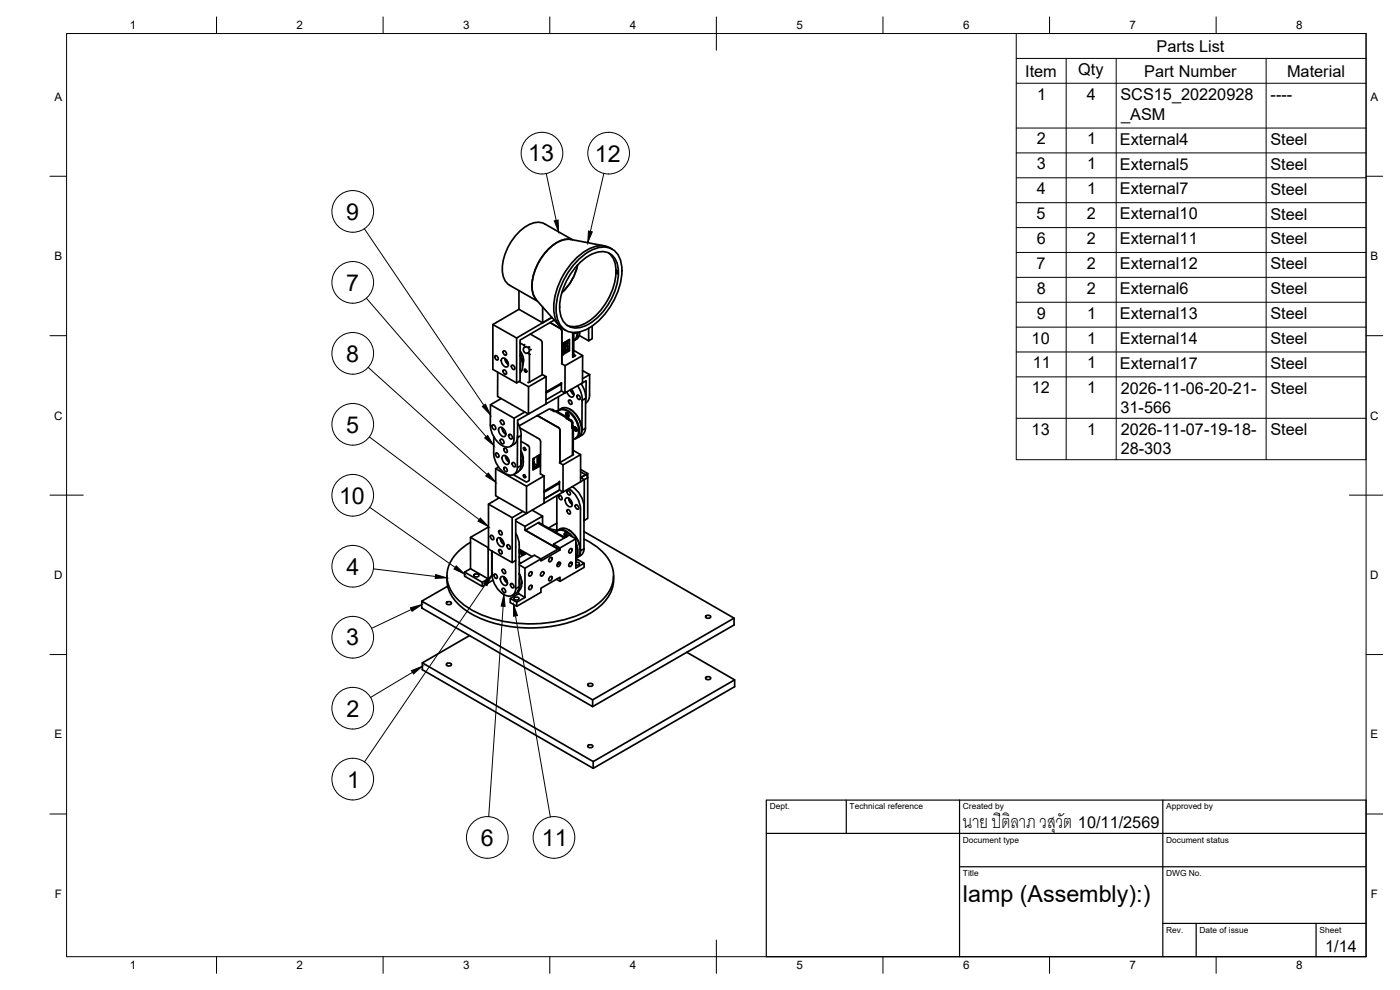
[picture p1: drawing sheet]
<svg xmlns="http://www.w3.org/2000/svg" width="420mm" height="297mm" viewBox="0 0 420 297" stroke-linecap="round" stroke-linejoin="round" font-family="sans-serif">
<!-- layer: Visible -->
<g fill="none" stroke="#000" stroke-width=".51">
<path d="M171.8 72l-8.4-4.8a6.5 6.5 0 0 0-7.1 1.9 15.5 15.5 0 0 0-5.3 13.7 4.3 4.3 0 0 0 1.9 2.8M173.3 79.5a15.1 15.1 0 0 1-4.7 8.3M173.4 78.1a10.5 10.5 0 0 1 9-3.9 6.3 6.3 0 0 1 4.3 7 21.6 21.6 0 0 1-11.2 17.9 5.6 5.6 0 0 1-8.5-5 21.5 21.5 0 0 1 6.4-16zM173.8 79a9.1 9.1 0 0 1 8.4-3.3 5.6 5.6 0 0 1 3.4 6.1 19.3 19.3 0 0 1-10 16 5 5 0 0 1-7.6-4.4 19.2 19.2 0 0 1 5.8-14.4zM181.5 73.8l-10.3-2a8.5 8.5 0 0 0-7.1 3.4 15.7 15.7 0 0 0-4.3 12.3l.6 1.7 .5 .7 7 7.9M182.6 75.9a7.7 7.7 0 0 1 2.1 7.6 19.4 19.4 0 0 1-9.9 13.9 6 6 0 0 1-4.6 .2M183.7 74.8a6.7 6.7 0 0 0-7.7 .3 21.7 21.7 0 0 0-9.8 18.5 6.5 6.5 0 0 0 3.6 5.6M147.9 97.4l7.1 4M152.9 85.6l8.4 4.8M155.7 87.2v5.6l7.2 4.1M155.7 92.8l-7.8 4.6v13.4l7.1 4.1 1.1-.6v-12.3l10.2-6M162.9 92.1v4.8l2.7-1.7-10.6 6.2v13.5"/>
<path d="M165.1 96.8l3 1.7zM168.1 98.5l.5 .9M171.9 99.8v7.4l.8-.5-.5-.3M172.3 99.8l.4 .2M172.4 99.8l.4 .2M172.7 99.8h-.1M172.9 99.8l-.3 .2-.4-.2v7.2M173.2 99.7l-.2 1.5-.8 .9M173.4 99.7l-.3 1.6-.9 .9M174 99.6l-.2 1.1a2.29 2.29 0 0 1-1.4 1.4M177.7 97.8v3.8l-1 .7v-3.8M184.9 81l.6 .4v.8l-.6-.3z"/>
<path d="M185.5 81.6l-.5 .3M148.5 106.8a.76 .76 0 0 1 .9 .3 .76 .76 0 0 1-.1 .9l-.7-.4zM149.4 111.7l-.1 7.3 9.3 5.2-3.3 1.9-.2 6.1a2.91 2.91 0 0 1-1.9 1.7M150.4 119.6l-3.2 1.8M150.6 107.6a1.66 1.66 0 0 1 1.9 2.1 .92 .92 0 0 1-.9 .4 .92 .92 0 0 1-.7-.7l-.5-1.2zM151 111.1a.76 .76 0 0 1 .9 .3 .76 .76 0 0 1-.1 .9l-.7-.4zM151 105.3a.76 .76 0 0 1 .9 .4 .76 .76 0 0 1-.1 .9l-.7-.5zM151.5 107.5a2.29 2.29 0 0 0 1.1 1.9M152 108l.5 .7M153.5 109.6a.76 .76 0 0 1 .9 .4 .76 .76 0 0 1-.1 .9l-.7-.5zM156.1 102.9l1.1 .7M156.1 106.7a4.5 4.5 0 0 1 0 5.2"/>
<path d="M156.1 106.7l.6 1.4 .2 1.5M156.1 106.1l.5 1 .2 1.5M156.1 109v2.1M156.1 105.3l.7 1.2 .3 1.2-.2 1.6M156.9 109.6v.1M157.2 104.4a.96 .96 0 0 1 1.5 .2 .96 .96 0 0 1-.6 1.4l-.6-.2-.4-.5zM157.4 110.8l.5 .2 .1 .6-.5-.1zM157.4 103.4v.9M157.7 110.9a.35 .35 0 0 0-.2 .4 .35 .35 0 0 0 .5 .2v-.2v.3M158.1 111.3v.2M158.3 105.9l.8 .4M158.6 116v8.2l5.3-3"/>
<path d="M158.8 106.3l.1 8.4M159.2 100.2l3 1.8 .5 .6v9.9M162.7 112.5l-4.1 2.3-.2-.1M162.8 112.4l1.1 .6-5.3 3-2.8-1.5M163.9 117.9l4.6-2.6v2l-4.6 2.7M163.9 113v8.2M167.6 119v4.1M168.5 115l-4.6 2.6M168.5 114.9h.1M168.5 117.3l1 .6-5.6 3.3M168.5 114.9v.4M168.6 106.1v.2"/>
<path d="M168.7 103.2v2.8M168.9 104.5l.9 .7M168.9 105l.8 .3v-.2M168.9 103.6l.6 .4v.3M168.9 103.1l.9 .6-.3 .2-.6-.4M168.9 104.8l.8 .4M169 103.7v.2l.5 .3M169 103.9l.8 .7-.3 .1-.6-.3M169.5 102.7l.3 .1-.1 .2-.5-.1M169.6 109.7l-.1 8.2 5.3-3M169.7 105.4l.8-.3v-1.2l-.3 .1v1l-.4 .2v.3M169.7 104.7l.5 .3"/>
<path d="M169.8 102.9l.4 .3M169.8 103.7l.4 .3M170.4 103.1v.7M170.5 103.9l-1.6-.9v2.6l.8-.3v.2l-.9 .6M170.5 102.1v.9l-.3 .2v-1M170.5 105l.4 .2-2.3 1.4M170.9 105.2v-3.3l-2.3 1.3v-3.8v9.7M171.2 117l.3 .7 .7 .7M171.3 116.9l.9 1.4M171.5 116.8l.6 1a.85 .85 0 0 1-.2 1.3 .85 .85 0 0 1-1.2-.5l-.6-1M172.2 105.1l2.7 1.6-5.3 3-1-.6M173.2 118.6a.76 .76 0 0 1 .8 .4 .76 .76 0 0 1-.1 .9l-.6-.5z"/>
<path d="M173.3 115.7l1 1.9 .4 2.5M173.8 100.7l2.9 1.6M174.4 115.1l1 1.9 .4 2.5M174.8 114.9l1.1-.7-.2 5.9M174.8 111.2l2.2 1.2M174.9 106.7l-.1 8.2M177 112.4l-.1 6.7-.4 1.1-.8 .7M177 112.4l-2.2 1.2M147.8 127.5a.81 .81 0 0 1 .8 .5 .81 .81 0 0 1-.2 .9l-.7-.8zM148.2 131.1v5.2a7.1 7.1 0 0 0 4.8 6.3 2.06 2.06 0 0 0 2.3-2.3M148.8 136a.76 .76 0 0 1 .8 .3 .76 .76 0 0 1-.1 .9l-.6-.4zM149.8 128.3a1.73 1.73 0 0 1 2 2.3 .94 .94 0 0 1-1 .4 .94 .94 0 0 1-.7-.7l-.5-1.3z"/>
<path d="M150.3 131.8a.81 .81 0 0 1 .8 .5 .81 .81 0 0 1-.2 .9l-.7-.8zM150.3 126a.81 .81 0 0 1 .9 .5 .81 .81 0 0 1-.2 .9l-.8-.7zM150.7 128.3a2.4 2.4 0 0 0 1.1 2M150.7 128.3a2.26 2.26 0 0 0 1.1 1.9M150.9 136.8a1.65 1.65 0 0 1 1.8 2.2 .91 .91 0 0 1-.9 .3 .91 .91 0 0 1-.7-.7l-.4-1.2zM151.3 134.5a.76 .76 0 0 1 .8 .4 .76 .76 0 0 1-.1 .9l-.6-.5zM151.7 136.8l.3 1 .8 .8M152.1 137.1l.2 .6 .4 .4M152.8 130.3a.81 .81 0 0 1 .8 .5 .81 .81 0 0 1-.2 .9l-.7-.7zM153.8 138.8a.76 .76 0 0 1 .8 .4 .76 .76 0 0 1-.1 .9l-.7-.5zM154.3 125.5v6.1a2.18 2.18 0 0 1-1.1 2.3 2.18 2.18 0 0 1-2.5-.2 7.7 7.7 0 0 1-3.5-6.1M154.3 125.5l-7.1-4.1v6.2"/>
<path d="M155.3 131.3l1.1-.6-.1 9-1 .6zM155.3 130.7v.6M155.4 126.9l.8 2.2 .2 1.6M156 128.4l5.7 3.2 .5 .9M156.3 138.7v.9M156.3 136a3.8 3.8 0 0 1-.4 5.1M156.3 137.9l.2 1.6-.4 1.3M156.3 135.9l.6 1.4 .2 1.5M156.3 139.7l-.2 1a2.92 2.92 0 0 1-1.9 1.6M156.4 132.4l2 1.1 .5 .8-.1 9.9-.8 .5-3.9-2.3M156.4 135.3l.5 1.4 .1 1.3M157.1 134.3l.5 .2 .1 .6-.5-.2z"/>
<path d="M157.5 134.3a.35 .35 0 0 0-.2 .5 .35 .35 0 0 0 .4 .2l.1-.2M157.5 123.6l-3.2 1.9M159.9 139.6l.5 .3-.1 .2-.4-.2M159.9 139.1l.4 .3-.1 .2-.3-.1M159.9 138.3l.4 .2-.1 .3-.3-.1M159.9 138.9l1.3 .7M160.1 137.5l.2 .3-.3 .1M160.3 139.9l.2 .1M161.1 124.8l6.4 3.5M161.1 124.8l-5.3 3M161.5 136.8l-.1 2.9-.9 .6v-.3l.7-.4v-2.7M161.5 136.7v3.1"/>
<path d="M161.8 139.3l.1 .1M161.8 136.6l.1 2.8M161.9 136.5v3.1M162.2 136.3l-2.2 1.3-.1 3.4 2.3-1.3v2.5l1.1 .6-5.3 3.1-9.2-5.3 .8-.5M162.2 132.6v7.1l-.3-.1-.5 .2M165.1 122.8h.1M165.3 122.9h.6l.5 .5M166.3 123.4v.1M166.5 123.3l-.2 .2-1.6-.7-3.6 2M166.5 123.3h.1M166.5 123.3l.5 .1M166.5 123.3l3.6 2.1"/>
<path d="M167 123.3v.1M167 123.4l3.7 2 .1 .5M167.2 123.5a2.4 2.4 0 0 1 3.8 0 7.2 7.2 0 0 1 2.7 7.1 1.84 1.84 0 0 1-1.7 1.2M167.3 123.5a2.75 2.75 0 0 1 4.1 .7 6.4 6.4 0 0 1 1.9 6.7l-1.2 .8M167.5 128.2l.6 1M167.8 122.9a3.1 3.1 0 0 1 4.6 .9 6.7 6.7 0 0 1 1.9 6.5l-.3 .5-1.2 .8M168.1 129.2l-.1 9.6M169 139.5v8.1l5.2-3M169.9 124l.4-.1 .4 .8M169.9 124h.5l.3 .5M169.9 124a.64 .64 0 0 0 .1 .7 .64 .64 0 0 0 .7 .2v-.2M169.9 125.5l.1 .1"/>
<path d="M169.9 124.4l.3 .4M170 125.6l1.4 .9 .2 .5v1.4M170 123.9l-.1 .6 .7 .5M170.1 123.9v.7l.5 .4M170.1 124.3l.3 .4M170.1 125.4l.1 .1M170.3 123.9l.4 .8M170.3 124.2l.3 .4M170.7 124.8l-.6-.9 .1 .5 .4 .5M170.7 120.1a.76 .76 0 0 1 .8 .4 .76 .76 0 0 1-.1 .9l-.6-.5zM170.7 125.8l.1 .1M170.8 125.9l.6 .1 .6 1-.4 .6 .5 .3-.1 8.2"/>
<path d="M171.1 122.8a7.4 7.4 0 0 1 3.5 6M171.7 127.5l.1 .2M171.8 128.3v8.3M171.9 136.3l.2 .1-4 2.4M172 135.1l2.2 1.3-5.2 3.1-1.1-.6M172.3 128.3l.3-.1 .4 .2 .1 .9-.6-.2zM172.4 128.7l.2 .4M172.4 128.2v.6l.3 .5M172.5 128.2l-.1 .4 .4 .6 .3 .1 .1-.5M172.6 128.6l.2 .4M172.6 128.2v.6l.5 .4M172.6 128.2l.2 .6 .4 .3"/>
<path d="M172.7 128.3l.5 .7M172.8 128.5l.2 .4M172.8 128.3l.4 .6M174.2 136.4v8.2M174.7 129.1l-.5 1.5-.6 .6M174.7 120.1l1-.6v9l-1.1 .6zM175.7 128.5l-.2 1a2.94 2.94 0 0 1-1.9 1.6M146.6 158.2l-5.4 3 5.3 3.1M146.6 151.3l7.1 4M148.8 140.6v8.2l9.2 5.3-3.2 1.8v12.3l-1.1 .6-7.1-4.1v-13.4l3.2-1.9M149.7 159.3a.76 .76 0 0 1 .9 .3 .76 .76 0 0 1-.1 .9l-.7-.5zM151.3 140.3a.76 .76 0 0 1 .8 .3 .76 .76 0 0 1-.1 .9l-.7-.4z"/>
<path d="M154.8 160l.5 1.2 .5 1.7v13.1M154.8 156.3l2.7 1.6M156.9 153.4l-3.2 1.9v13.5M157.1 142.5l.5 .1 .1 .7-.5-.2zM157.4 142.5a.35 .35 0 0 0-.2 .5 .35 .35 0 0 0 .5 .2v-.2M157.6 159.1l9.5 5.4M158 145.9v8.2l5.3-3.1M159.7 153.1l3.1 1.8M159.9 140.3l.4-.2v.3l-.4 .2M159.9 140l.4 .1M160.3 140.2l.2 .1M161.4 156.9l8 4.5"/>
<path d="M161.8 156.9v-.2l-4.1 2.4M162 157l7.6 4.3M162.8 157.4v-2.5l-5.3 3v1.3M163.3 147.7l4.6-2.7v2l-4.6 2.7 4.6-2.7 1.1 .6-5.7 3.4M163.3 142.8v8.2M165.2 158.8l1.9 .3M166.8 159.7a2.45 2.45 0 0 1 3.7 0l1.3 1.3M166.8 159.7a2.52 2.52 0 0 1 3.9 .4l.6 .6M167.1 148.7v10.6M167.1 157l-2.5 1.4M167.4 159.1a3.1 3.1 0 0 1 4.5 .9 6.7 6.7 0 0 1 2 6.4l-.8 .9M167.7 148.7a.76 .76 0 0 1 .9 .4 .76 .76 0 0 1-.1 .9l-.7-.5z"/>
<path d="M167.8 144.7l-4.5 2.7M167.9 144.6l-.1 .1M167.9 144.4v.6M169.8 149.5a1.66 1.66 0 0 1 1.9 2.2 .92 .92 0 0 1-.9 .3 .92 .92 0 0 1-.8-.7l-.4-1.2zM170.2 153a.76 .76 0 0 1 .9 .3 .76 .76 0 0 1-.2 .9l-.6-.4zM170.2 147.3a.76 .76 0 0 1 .9 .3 .76 .76 0 0 1-.2 .9l-.6-.4zM170.6 158.9a7.5 7.5 0 0 1 3.5 6M170.7 149.5a2.29 2.29 0 0 0 1 1.8M170.7 146.6a7.8 7.8 0 0 1 3.5 6.1v12.6l1.1-.6M170.7 149.5l.2 .8 .8 .9M171.7 146a7.8 7.8 0 0 1 3.6 6.1M172.7 151.5a.76 .76 0 0 1 .8 .4 .76 .76 0 0 1-.1 .9l-.6-.5z"/>
<path d="M174.2 140.9l2.2 1.2M174.2 141.6l1.6 .8M174.3 143.3l2.1-1.2v1.2l-2.2 1.3M174.3 143.3l1.5-.9 .3 .2 .3 .7v12.2l-1.1 .7v-12.3zM175.3 159.5l45 26v2l-42.4 24.5M175.3 152.1v12.6M175.3 156.1v.1M134.1 172.8v1.2M134.3 175.9l-7.7 4.5M139.4 171.6v1.3l5.3 3M141.2 161.2v9.4l5.3 3.1M141.2 170.6l-1.8 1 5.3 3.1"/>
<path d="M142.2 172.5a.82 .82 0 0 1 .9-.3 .82 .82 0 0 1 .6 .6 .82 .82 0 0 1-.8 .3 .82 .82 0 0 1-.7-.6zM146.6 164.2l-.1 9.5-1.8 1v1.2l3.3-1.8M147.2 160.7a.76 .76 0 0 1 .9 .3 .76 .76 0 0 1-.1 .9l-.7-.4zM147.6 165.3v7.8l.1-.1M147.6 172.5h.1M147.7 165.3v7.3a7.2 7.2 0 0 0 4.8 6.3 2.03 2.03 0 0 0 2.3-2.3M148.3 172.3a.76 .76 0 0 1 .8 .4 .76 .76 0 0 1-.1 .9l-.6-.5zM149.3 161.5a1.66 1.66 0 0 1 1.9 2.1 .92 .92 0 0 1-.9 .4 .92 .92 0 0 1-.7-.7l-.5-1.2zM149.7 165a.76 .76 0 0 1 .9 .3 .76 .76 0 0 1-.1 .9l-.7-.4zM150.2 161.5a2.29 2.29 0 0 0 1 1.8M150.4 173.1a1.66 1.66 0 0 1 1.8 2.2 .92 .92 0 0 1-.9 .3 .92 .92 0 0 1-.7-.7l-.4-1.2zM150.8 176.6a.76 .76 0 0 1 .8 .3 .76 .76 0 0 1-.1 .9l-.7-.4z"/>
<path d="M150.8 170.9a.76 .76 0 0 1 .8 .3 .76 .76 0 0 1-.1 .9l-.7-.4zM151.2 173.1a2.29 2.29 0 0 0 1.1 1.8l-.7-.6-.4-1.2M151.7 173.4l.5 1M152.2 163.5a.76 .76 0 0 1 .8 .4 .76 .76 0 0 1-.1 .9l-.6-.5zM153.3 175.1a.76 .76 0 0 1 .8 .4 .76 .76 0 0 1-.1 .9l-.7-.5zM154.3 179.4a.82 .82 0 0 1 .8-.3 .82 .82 0 0 1 .6 .7 .82 .82 0 0 1-.8 .3 .82 .82 0 0 1-.6-.7zM154.8 164.1h.1M154.8 168.2v8.4M155.5 177.4h.1M155.6 178.1l-2.5 1.5v1.2l2 1.1v-1.2M155.6 177.3l-.2 .1M155.6 177.3v.8"/>
<path d="M155.6 178.1l1.9 1.1M155.8 172.2a4 4 0 0 1-.2 5.1M155.8 172.1l.6 1.4 .2 1.6M155.8 167l.1 .2 2-1.2 1.8 1M155.8 176l-1 .6M155.8 164.8l2.1 1.2M155.8 165.1l1.8 1.1M155.8 169.5l1.7 1M155.8 165.7l1.4 .7M155.8 165.9l1.2 .7M155.8 165.5l1.5 .9M155.8 168.6l.5 .3"/>
<path d="M155.8 173.9l.2 1.9-.5 1.4M155.8 176l-.2 1a2.94 2.94 0 0 1-1.8 1.6M155.8 174.6v1.8M157.5 179.2l-2.4 1.5-2-1.1M159 175.8l.5-.2a.76 .76 0 0 1 .1 .9 .76 .76 0 0 1-.9 .3v-.5zM159 171.7l.5-.2a.76 .76 0 0 1 .1 .9 .76 .76 0 0 1-.9 .4v-.6zM162.5 171.7l.5-.2a.76 .76 0 0 1 .1 .9 .76 .76 0 0 1-.8 .4l-.1-.6zM165 173.2l.5-.3a.76 .76 0 0 1 .1 .9 .76 .76 0 0 1-.9 .4v-.6zM165 167.4l.5-.2a.76 .76 0 0 1 .1 .9 .76 .76 0 0 1-.9 .4v-.6zM166.1 163.3l2 1.1M167.1 164.5l.3 .3M167.1 164.5l.4 .2"/>
<path d="M167.5 168.9l.4-.3a.76 .76 0 0 1 .1 .9 .76 .76 0 0 1-.8 .4v-.5zM167.6 168.7v.6M168.1 174.4v-1.2l-5.8 3.3v1.2l-7.2 4.2M168.1 165l-.6-.3-5.2 3-1.9-1.1-4.6 2.6M169.4 160.1v.6l.4 .4M169.5 160.6l.2 .4M169.7 160l.1 .6 .3 .4M169.7 160.5l.2 .4M169.8 160.1l.4 .8M169.9 160.1l.3 .7M169.9 160.3l.2 .5M170 161.1l-.4-.4-.1-.6v.4l.4 .6"/>
<path d="M170.2 160.7l-.3-.6h-.5h.5l.3 .8M170.2 160.9h.1M171 168.9l.5-.3a.76 .76 0 0 1 .1 .9 .76 .76 0 0 1-.9 .4v-.5zM171 164.8l.5-.2a.76 .76 0 0 1 .1 .9 .76 .76 0 0 1-.9 .3v-.5zM171.2 168.8h.1M171.2 168.8v.2M172.8 161.7l-1.9-1.2-4.8 2.8v.6M172.8 168.2l.6-.3 1.9 1.1-2.5 1.4v-8.7l-4.7 2.7v.6l-5.8 3.3v-.6l-4.8 2.8v8.7M172.8 162.8l.6 2.3a3.1 3.1 0 0 1-.6 2.3M172.8 163.3l.4 2.1-.4 1.7M172.8 168.7h.7l.4 .5-.4 .3-.7 .1M173.1 167.4l-.3 .1"/>
<path d="M174.1 164.9v.1M174.2 165.3l-.4 1.4-.7 .6 1.1-.6M175.3 161.7a15.3 15.3 0 0 1 8.6 8.9 10.2 10.2 0 0 1-4.5 10.6 35.2 35.2 0 0 1-24.7 5.8 28.6 28.6 0 0 1-17.5-7.3 9.4 9.4 0 0 1 .3-14.2l3.7-2.8M175.3 164.7l-.2 1-.8 1M175.3 169v1.2l-7.2 4.2-1.1-.6M184.1 172.8a10.7 10.7 0 0 1-4.5 9.5 34.9 34.9 0 0 1-25 5.9 29 29 0 0 1-17.1-6.9 10.3 10.3 0 0 1-3.4-7.3M126.6 180.4l51.3 29.6v2l-51.3-29.6zM126.7 198.9l51.3 29.6 42.5-24.5M134 199.2a.82 .82 0 0 1 .8-.3 .82 .82 0 0 1 .7 .7 .82 .82 0 0 1-.9 .3 .82 .82 0 0 1-.6-.7zM134 180.8a.82 .82 0 0 1 .8-.3 .82 .82 0 0 1 .7 .6 .82 .82 0 0 1-.9 .4 .82 .82 0 0 1-.6-.7zM140.9 190.7l-14.2 8.2v2l51.3 29.6M206.1 195.7l14.4 8.3v2l-42.5 24.5v-2"/>
<path d="M211.8 184.9a.82 .82 0 0 1 .8-.3 .82 .82 0 0 1 .7 .6 .82 .82 0 0 1-.9 .3 .82 .82 0 0 1-.6-.6zM220.3 185.5l-42.4 24.5M176.4 205.3a.82 .82 0 0 1 .9-.3 .82 .82 0 0 1 .6 .7 .82 .82 0 0 1-.9 .3 .82 .82 0 0 1-.6-.7zM211.8 203.3a.82 .82 0 0 1 .8-.3 .82 .82 0 0 1 .7 .6 .82 .82 0 0 1-.9 .4 .82 .82 0 0 1-.6-.7zM176.4 223.7a.82 .82 0 0 1 .9-.3 .82 .82 0 0 1 .6 .7 .82 .82 0 0 1-.9 .3 .82 .82 0 0 1-.6-.7z"/>
</g>
<g fill="#000">
<circle cx="158.6" cy="104.2" r=".25"/>
<circle cx="158.7" cy="104.1" r=".25"/>
<circle cx="159" cy="104.9" r=".25"/>
<circle cx="159.1" cy="104.9" r=".25"/>
<circle cx="168.6" cy="106" r=".25"/>
<circle cx="168.6" cy="106.6" r=".25"/>
<circle cx="158.2" cy="133.7" r=".25"/>
<circle cx="161.2" cy="136.9" r=".25"/>
</g>
<!-- layer: BORDER -->
<g fill="none" stroke="#000" stroke-width=".3">
<path d="M20 10.1h390v276.9h-390zM65 5.1v5M115 5.1v5M165 5.1v5M215 5.1v10M265 5.1v5M315 5.1v5M365 5.1v5M15 52.9h5M410 52.9h5M15 100.7h5M410 100.7h5"/>
<path d="M15 148.6h10M405 148.6h10M15 196.4h5M410 196.4h5M15 244.2h5M410 244.2h5M65 287v5M115 287v5M165 287v5M215 282.1v9.9M265 287v5M315 287v5"/>
<path d="M365 287v5"/>
</g>
<!-- layer: TITLEBLOCK -->
<path d="M230 240.1h180v46.9h-180zM230 250h180M254 240.1v9.9M288 240.1v46.9M349 240.1v46.9M288 260.1h122M349 277.1h61M359 277.1v9.9M395 277.1v9.9" fill="none" stroke="#000" stroke-width=".36"/>
<!-- layer: Parts Lists -->
<g fill="none" stroke="#000" stroke-width=".3">
<path d="M305 10.1h105v127.8h-105zM305 17.5h105M320 17.5v120.4M335 17.5v120.4M380 17.5v120.4M305 25h105M305 38.4h105M305 45.9h105M305 53.3h105M305 60.8h105M305 68.3h105M305 75.7h105"/>
<path d="M305 83.2h105M305 90.7h105M305 98.2h105M305 105.6h105M305 113.1h105M305 125.5h105"/>
</g>
<!-- layer: Balloons -->
<g fill="none" stroke="#000" stroke-width=".3">
<circle cx="162.7" cy="45.9" r="6.3"/>
<circle cx="182.7" cy="45.9" r="6.3"/>
<circle cx="105.9" cy="63.4" r="6.3"/>
<circle cx="105.9" cy="84.7" r="6.3"/>
<circle cx="105.9" cy="106" r="6.3"/>
<circle cx="105.9" cy="127.3" r="6.3"/>
<circle cx="105.9" cy="148.6" r="6.3"/>
<circle cx="105.9" cy="169.9" r="6.3"/>
<circle cx="105.9" cy="191.2" r="6.3"/>
<circle cx="105.9" cy="212.5" r="6.3"/>
<circle cx="105.9" cy="233.8" r="6.3"/>
<circle cx="146.3" cy="251.3" r="6.3"/>
<circle cx="166.3" cy="251.3" r="6.3"/>
</g>
<!-- layer: 0 -->
<g fill="#000" stroke="#000" stroke-width=".3">
<path d="M166.3 66.3l1.2-.3 .1 3.6zM176.6 69.3l1.2 .3-1.4 3.2zM144.7 121.9l1-.6 1.5 3.2zM145.5 131.4l.8-.8 1.9 3.1zM144.2 155.4l2.4 2.6-3.1-1.6zM146.6 141.9l2.2 2.8-3-1.9zM130.7 172.4l3.4 1-3.5 .1zM136.9 169.8l2.5 2.5-3.2-1.6zM147.6 172.5l-1.5 3.2-.9-.6zM123.2 182.4l3.4-1-2.9 2zM151.2 178.4l.4 3.5-1.2-.1zM154.1 181.3l1.2 3.4-1.2 .2z"/>
<path d="M123.5 201.2l3.3-1.3-2.7 2.3z"/>
</g>
<g fill="none" stroke="#000" stroke-width=".3">
<path d="M163.9 52.1l3 14.1M181.2 52l-4 17.4M109.3 68.6l35.9 53M109.9 89.5l36 41.5M110.5 110.2l35.7 32.2M110.8 131.1l33 24.8M111 152.2l25.6 18.1M112.1 170.7l18.6 2.3M145.7 175.4l-36.3 53.2M123.4 182.9l-11.9 5.6M151 181.9l-4.3 63.2M154.7 184.8l10.5 60.3"/>
<path d="M123.8 201.7l-12.6 7.6"/>
</g>
<text font-size="7.5" x="289" y="248.5">นาย ปิติลาภ วสุวัต</text>
<g font-size="7">
<text x="158.5" y="48.4">13</text>
<text x="178.6" y="48.5">12</text>
<text x="103.9" y="65.9">9</text>
<text x="103.9" y="87.2">7</text>
<text x="103.9" y="108.5">8</text>
<text x="103.9" y="129.8">5</text>
<text x="101.7" y="151.1">10</text>
<text x="104" y="172.4">4</text>
<text x="103.9" y="193.7">3</text>
<text x="104" y="215">2</text>
<text x="104.2" y="236.3">1</text>
<text x="144.3" y="253.8">6</text>
<text x="162.6" y="253.8">11</text>
<text x="289" y="270.6">lamp (Assembly):)</text>
</g>
<g font-size="4.9">
<text x="347.1" y="15.5">Parts List</text>
<text x="307.7" y="23">Item</text>
<text x="323.6" y="22.5">Qty</text>
<text x="343.4" y="23">Part Number</text>
<text x="386.3" y="23">Material</text>
<text x="311.3" y="29.9">1</text>
<text x="326.2" y="29.9">4</text>
<text x="336.3" y="30">SCS15_20220928</text>
<text x="336.5" y="35.9">_ASM</text>
<text x="381.3" y="30">----</text>
<text x="311.2" y="43.3">2</text>
<text x="326.3" y="43.3">1</text>
<text x="336.1" y="43.4">External4</text>
<text x="381.3" y="43.5">Steel</text>
<text x="311.1" y="50.8">3</text>
<text x="326.3" y="50.8">1</text>
<text x="336.1" y="50.9">External5</text>
<text x="381.3" y="50.9">Steel</text>
<text x="311.2" y="58.3">4</text>
<text x="326.3" y="58.3">1</text>
<text x="336.1" y="58.3">External7</text>
<text x="381.3" y="58.4">Steel</text>
<text x="311.1" y="65.7">5</text>
<text x="326.2" y="65.7">2</text>
<text x="336.1" y="65.8">External10</text>
<text x="381.3" y="65.9">Steel</text>
<text x="311.1" y="73.2">6</text>
<text x="326.2" y="73.2">2</text>
<text x="336.1" y="73.3">External11</text>
<text x="381.3" y="73.3">Steel</text>
<text x="311.1" y="80.7">7</text>
<text x="326.2" y="80.7">2</text>
<text x="336.1" y="80.8">External12</text>
<text x="381.3" y="80.8">Steel</text>
<text x="311.1" y="88.1">8</text>
<text x="326.2" y="88.1">2</text>
<text x="336.1" y="88.2">External6</text>
<text x="381.3" y="88.3">Steel</text>
<text x="311.1" y="95.6">9</text>
<text x="326.3" y="95.6">1</text>
<text x="336.1" y="95.7">External13</text>
<text x="381.3" y="95.7">Steel</text>
<text x="309.6" y="103.1">10</text>
<text x="326.3" y="103.1">1</text>
<text x="336.1" y="103.2">External14</text>
<text x="381.3" y="103.2">Steel</text>
<text x="309.9" y="110.5">11</text>
<text x="326.3" y="110.5">1</text>
<text x="336.1" y="110.6">External17</text>
<text x="381.3" y="110.7">Steel</text>
<text x="309.6" y="118">12</text>
<text x="326.3" y="118">1</text>
<text x="336.3" y="118.1">2026-11-06-20-21-</text>
<text x="381.3" y="118.1">Steel</text>
<text x="336.3" y="123.9">31-566</text>
<text x="309.6" y="130.4">13</text>
<text x="326.3" y="130.4">1</text>
<text x="336.3" y="130.5">2026-11-07-19-18-</text>
<text x="381.3" y="130.6">Steel</text>
<text x="336.3" y="136.4">28-303</text>
<text x="323.5" y="248.5">10/11/2569</text>
<text x="397.7" y="285.7">1/14</text>
</g>
<g font-size="3.5">
<text x="39" y="8.8">1</text>
<text x="89" y="8.8">2</text>
<text x="139" y="8.8">3</text>
<text x="189" y="8.8">4</text>
<text x="239" y="8.8">5</text>
<text x="289" y="8.8">6</text>
<text x="339" y="8.8">7</text>
<text x="389" y="8.8">8</text>
<text x="16.3" y="30.2">A</text>
<text x="411.3" y="30.2">A</text>
<text x="16.3" y="78">B</text>
<text x="411.3" y="78">B</text>
<text x="16.2" y="125.9">C</text>
<text x="411.2" y="125.9">C</text>
<text x="16.2" y="173.7">D</text>
<text x="411.2" y="173.7">D</text>
<text x="16.3" y="221.6">E</text>
<text x="411.3" y="221.6">E</text>
<text x="16.4" y="269.4">F</text>
<text x="411.4" y="269.4">F</text>
<text x="39" y="290.8">1</text>
<text x="89" y="290.8">2</text>
<text x="139" y="290.8">3</text>
<text x="189" y="290.8">4</text>
<text x="239" y="290.8">5</text>
<text x="289" y="290.8">6</text>
<text x="339" y="290.8">7</text>
<text x="389" y="290.8">8</text>
</g>
<g font-size="2.5">
<text x="231" y="242.9">Dept.</text>
<text x="255" y="242.9">Technical reference</text>
<text x="289" y="242.9">Created by</text>
<text x="350" y="242.9">Approved by</text>
<text x="289" y="252.8">Document type</text>
<text x="350" y="252.8">Document status</text>
<text x="289" y="262.9">Title</text>
<text x="350" y="262.9">DWG No.</text>
<text x="350" y="279.9">Rev.</text>
<text x="360" y="279.9">Date of issue</text>
<text x="396" y="279.9">Sheet</text>
</g>
</svg>
